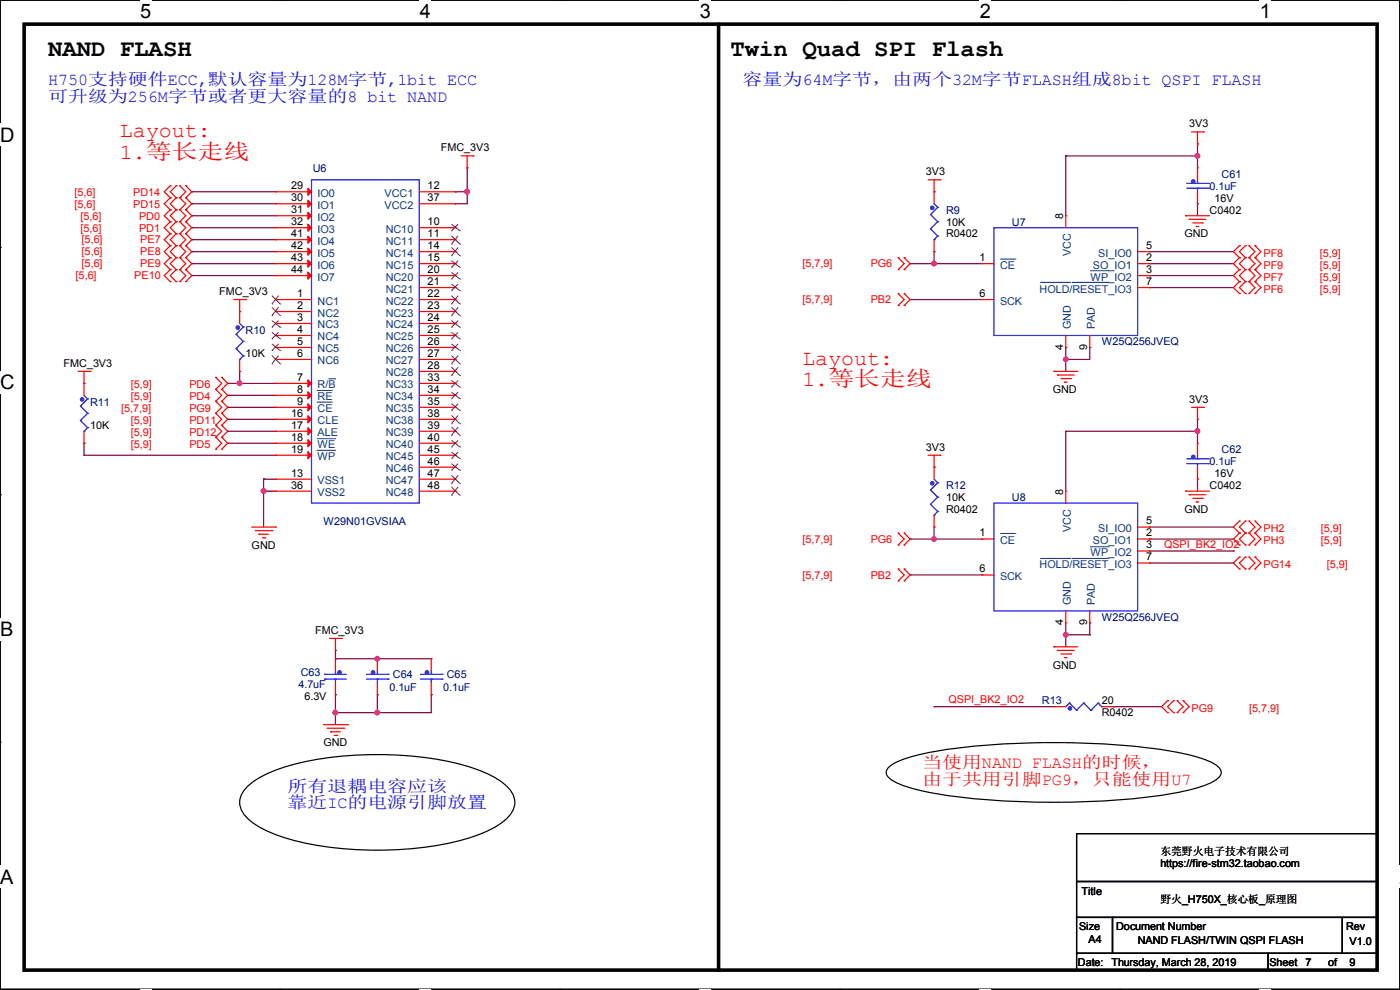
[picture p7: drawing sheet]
<svg xmlns="http://www.w3.org/2000/svg" width="297mm" height="210mm" viewBox="0 0 297 210" stroke-linecap="round" stroke-linejoin="round" font-family="sans-serif">
<path d="M0 0h297v209.8h-297z" fill="none" stroke="#000" stroke-width=".25"/>
<g fill="#fff">
<path d="M29.7 0h2.4v4.8h-2.4z"/>
<path d="M29.7 209.8h2.4v.2h-2.4z"/>
</g>
<path d="M59.4 0h.1M59.4 209.8h.1" fill="none" stroke="#000" stroke-width=".25"/>
<g fill="#fff">
<path d="M89.1 0h2.3v4.8h-2.3z"/>
<path d="M89.1 209.8h2.3v.2h-2.3z"/>
</g>
<path d="M118.8 0h.1M118.8 209.8h.1" fill="none" stroke="#000" stroke-width=".25"/>
<g fill="#fff">
<path d="M148.5 0h2.3v4.8h-2.3z"/>
<path d="M148.5 209.8h2.3v.2h-2.3z"/>
</g>
<path d="M178.2 0h.1M178.2 209.8h.1" fill="none" stroke="#000" stroke-width=".25"/>
<g fill="#fff">
<path d="M207.9 0h2.3v4.8h-2.3z"/>
<path d="M207.9 209.8h2.3v.2h-2.3z"/>
</g>
<path d="M237.6 0h.1M237.6 209.8h.1" fill="none" stroke="#000" stroke-width=".25"/>
<g fill="#fff">
<path d="M267.3 0h2.3v4.8h-2.3z"/>
<path d="M267.3 209.8h2.3v.2h-2.3z"/>
<path d="M0 26.2h3.1v4.8h-3.1z"/>
<path d="M0 78.7h3.1v4.7h-3.1z"/>
</g>
<path d="M0 52.5h.1M297 52.5h.1" fill="none" stroke="#000" stroke-width=".25"/>
<path d="M0 131.1h2.9v4.8h-2.9z" fill="#fff"/>
<path d="M0 104.9h.1M297 104.9h.1" fill="none" stroke="#000" stroke-width=".25"/>
<g fill="#fff">
<path d="M0 183.6h2.9v4.7h-2.9z"/>
<path d="M296.9 183.6h.1v4.7h-.1z"/>
</g>
<path d="M0 157.4h.1M297 157.4h.1M52.7 166.7a27.5 27.5 0 0 1 12.6-5.3 76.5 76.5 0 0 1 33.5 1 21.9 21.9 0 0 1 8.6 4.3 4.3 4.3 0 0 1 0 7 27.5 27.5 0 0 1-12.6 5.3 76.5 76.5 0 0 1-33.6-1 21.9 21.9 0 0 1-8.5-4.3 4.3 4.3 0 0 1 0-7zM188.5 162.8a15.8 15.8 0 0 1 7.1-2.8 157 157 0 0 1 39.7-2.1 77.3 77.3 0 0 1 20.7 3.4 5.4 5.4 0 0 1 2.9 2 1.71 1.71 0 0 1-1 2.1 24.5 24.5 0 0 1-8.2 2.7 168.5 168.5 0 0 1-52.3 0l-1.8-.3a15.8 15.8 0 0 1-7.1-2.9 1.39 1.39 0 0 1 0-2.1zM228.4 176.8h63.7v10.2h-63.7zM228.4 187h63.7v7.6h-63.7zM228.4 194.6h7.6v7.6h-7.6zM236 194.6h48.8v7.6h-48.8zM284.8 194.6h7.3v7.6h-7.3zM228.4 202.2h40.6v3.6h-40.6zM269 202.2h23.1v3.6h-23.1z" fill="none" stroke="#000" stroke-width=".25"/>
<path d="M5.1 5.1h287v200.7h-287zM152.4 5.1v200.7" fill="none" stroke="#000" stroke-width=".76"/>
<circle cx="152.4" cy="205.8" r=".38" fill="#000"/>
<g fill="none" stroke="#800040" stroke-width=".25">
<path d="M99.1 35.6h.1M99.1 35.6v7.6h-2.5M226.1 33.1h.1M226.1 33.1v12.7M226.1 33.1h27.9M254 30.5h.1M254 33.1h.1M254 30.5v5.1M40.7 40.7h.1M40.7 43.2h.1M40.7 45.8h.1M40.7 48.3h.1"/>
<path d="M40.7 50.8h.1M40.7 53.4h.1M40.7 55.9h.1M40.7 58.5h.1M40.7 40.7h17.8M40.7 43.2h17.8M40.7 45.8h17.8M40.7 48.3h17.8M40.7 50.8h17.8M40.7 53.4h17.8M40.7 55.9h17.8M40.7 58.5h17.8"/>
<path d="M96.6 40.7h.1M96.6 43.2h.1M96.6 40.7h2.5M99.1 40.7h.1M193.1 55.9h.1M193.1 55.9h15.2M198.2 53.4h.1M198.2 55.9h.1M198.2 53.4v2.5M243.9 53.4h.1M243.9 55.9h.1M243.9 58.5h.1"/>
<path d="M243.9 53.4h17.8M243.9 55.9h17.8M243.9 58.5h17.8M254 43.2h.1M254 43.2v2.6M50.8 78.8h.1M50.8 78.8v2.5M193.1 63.5h.1M193.1 63.5h15.2M226.1 73.7h.1M226.1 76.2h.1M226.1 73.7v5.1"/>
<path d="M231.2 73.7h.1M231.2 73.7v2.5h-5.1M243.9 61h.1M243.9 61h17.8M17.8 94h.1M17.8 96.6h.1M17.8 94v2.6M17.8 96.6h40.7M48.3 81.3h.1M48.3 83.9h.1M48.3 86.4h.1M48.3 88.9h.1"/>
<path d="M48.3 91.5h.1M48.3 94h.1M48.3 81.3h10.2M48.3 83.9h10.2M48.3 86.4h10.2M48.3 88.9h10.2M48.3 91.5h10.2M48.3 94h10.2M50.8 81.3h.1M226.1 91.5h.1M226.1 91.5h27.9M226.1 91.5v12.7"/>
<path d="M254 91.5h.1M254 88.9h.1M254 88.9v5.1M55.9 101.6h.1M55.9 104.2h.1M55.9 101.6h2.6M55.9 101.6v10.2M55.9 104.2h2.6M193.1 114.3h.1M193.1 114.3h15.2M198.2 111.8h.1M198.2 114.3h.1"/>
<path d="M198.2 111.8v2.5M243.9 111.8h.1M243.9 114.3h.1M243.9 114.3h17.8M243.9 111.8h17.8M243.9 116.9h17.8M243.9 119.4h17.8M254 101.6h.1M254 101.6v2.6M261.7 116.9h.1M261.7 119.4h.1M71.2 138h.1"/>
<path d="M71.2 139.7h.1M71.2 138v1.7M71.2 139.7h20.3M80.1 139.7h.1M193.1 122h.1M193.1 122h15.2M226.1 134.7h.1M226.1 132.1v5.1M226.1 134.7h5.1M231.2 132.1h.1M231.2 134.7h.1M231.2 132.1v2.6"/>
<path d="M71.2 151.2h.1M71.2 147.4h.1M71.2 147.4v6.3M80.1 147.4h.1M80.1 151.2h.1M80.1 147.4v3.8M91.5 147.4h.1M91.5 147.4v3.8h-20.3M198.2 149.9h.1M198.2 149.9h25.4M236.3 149.9h.1M236.3 149.9h10.1"/>
</g>
<g fill="#f0f" stroke="#f0f" stroke-width=".25">
<circle cx="99.1" cy="40.7" r=".49"/>
<circle cx="55.9" cy="104.2" r=".49"/>
<circle cx="50.8" cy="81.3" r=".49"/>
<circle cx="80" cy="139.7" r=".49"/>
<circle cx="80" cy="151.2" r=".49"/>
<circle cx="71.1" cy="151.2" r=".49"/>
<circle cx="254" cy="33" r=".49"/>
<circle cx="198.1" cy="55.9" r=".49"/>
<circle cx="226.1" cy="76.2" r=".49"/>
<circle cx="254" cy="91.5" r=".49"/>
<circle cx="198.1" cy="114.3" r=".49"/>
<circle cx="226.1" cy="134.6" r=".49"/>
</g>
<g fill="none" stroke="#f00" stroke-width=".25">
<path d="M36.1 39.4h.1M36.1 39.4l-1.3 1.3 1.3 1.3M37.4 39.4h.1M37.4 39.4l-1.3 1.3 1.3 1.3M38.1 39.4h.1M38.1 39.4l1.3 1.3-1.3 1.3M39.4 39.4h.1M39.4 39.4l1.3 1.3-1.3 1.3M97.8 33.1h2.6M99.1 35.6h.1M99.1 33.1v2.5M100.4 33.1h.1"/>
<path d="M196.9 38.1h2.5M198.2 38.1v5.1M199.4 38.1h.1M252.8 28h2.5M254 30.5h.1M254 35.6h.1M254 28v2.5M254 35.6v2.5M255.3 28h.1M36.1 42h.1M36.1 44.5h.1M36.1 47h.1"/>
<path d="M36.1 49.6h.1M36.1 52.1h.1M36.1 54.7h.1M36.1 57.2h.1M36.1 59.7h.1M36.1 42l-1.3 1.2 1.3 1.3M36.1 44.5l-1.3 1.3 1.3 1.2M36.1 47l-1.3 1.3 1.3 1.3M36.1 49.6l-1.3 1.2 1.3 1.3M36.1 52.1l-1.3 1.3 1.3 1.3M36.1 54.7l-1.3 1.2 1.3 1.3M36.1 57.2l-1.3 1.3 1.3 1.2"/>
<path d="M37.4 42h.1M37.4 44.5h.1M37.4 47h.1M37.4 49.6h.1M37.4 52.1h.1M37.4 54.7h.1M37.4 57.2h.1M37.4 59.7h.1M37.4 42l-1.3 1.2 1.3 1.3M37.4 44.5l-1.3 1.3 1.3 1.2M37.4 47l-1.3 1.3 1.3 1.3M37.4 49.6l-1.3 1.2 1.3 1.3"/>
<path d="M37.4 52.1l-1.3 1.3 1.3 1.3M37.4 54.7l-1.3 1.2 1.3 1.3M37.4 57.2l-1.3 1.3 1.3 1.2M38.1 42h.1M38.1 44.5h.1M38.1 47h.1M38.1 49.6h.1M38.1 52.1h.1M38.1 54.7h.1M38.1 57.2h.1M38.1 59.7h.1M38.1 42l1.3 1.2-1.3 1.3"/>
<path d="M38.1 44.5l1.3 1.3-1.3 1.2M38.1 47l1.3 1.3-1.3 1.3M38.1 49.6l1.3 1.2-1.3 1.3M38.1 52.1l1.3 1.3-1.3 1.3M38.1 54.7l1.3 1.2-1.3 1.3M38.1 57.2l1.3 1.3-1.3 1.2M39.4 42h.1M39.4 44.5h.1M39.4 47h.1M39.4 49.6h.1M39.4 52.1h.1M39.4 54.7h.1"/>
<path d="M39.4 57.2h.1M39.4 59.7h.1M39.4 42l1.3 1.2-1.3 1.3M39.4 44.5l1.3 1.3-1.3 1.2M39.4 47l1.3 1.3-1.3 1.3M39.4 49.6l1.3 1.2-1.3 1.3M39.4 52.1l1.3 1.3-1.3 1.3M39.4 54.7l1.3 1.2-1.3 1.3M39.4 57.2l1.3 1.3-1.3 1.2M58.5 55.9h.1M58.5 58.5h.1M58.5 40.7h.1"/>
<path d="M58.5 43.2h.1M58.5 45.8h.1M58.5 50.8h.1M58.5 53.4h.1M58.5 48.3h.1M58.5 45.8h7.6M58.5 55.9h7.6M58.5 58.5h7.6M58.5 40.7h7.6M58.5 43.2h7.6M58.5 50.8h7.6M58.5 53.4h7.6"/>
<path d="M58.5 48.3h7.6M88.9 55.9h7.7M88.9 58.5h7.7M88.9 40.7h7.7M88.9 43.2h7.7M88.9 50.8h7.7M88.9 53.4h7.7M88.9 48.3h7.7M96.6 43.2h.1M96.6 40.7h.1M96.6 48.3h.1M96.6 50.8h.1"/>
<path d="M96.6 53.4h.1M96.6 55.9h.1M96.6 58.5h.1M190.5 54.7h.1M190.5 57.2h.1M190.5 54.7l1.3 1.2-1.3 1.3M191.8 57.2h.1M191.8 54.7h.1M191.8 54.7l1.3 1.2-1.3 1.3M198.2 40.7h.1M198.2 53.4h.1M198.2 50.8v2.6"/>
<path d="M208.3 55.9h.1M208.3 55.9h2.6M226.1 45.8h.1M226.1 45.8v2.5M241.3 55.9h2.6M241.3 58.5h2.6M241.3 53.4h2.6M243.9 55.9h.1M243.9 58.5h.1M243.9 53.4h.1M251.5 45.8h.1M251.5 45.8h5.1"/>
<path d="M252.3 46.5h.1M252.3 46.5h3.5M253 47.3h2.1M253.8 48h.1M253.8 48h.5M254 43.2h.1M254 40.7v2.5M255.1 47.3h.1M262.9 52.1h.1M262.9 54.7h.1M262.9 57.2h.1M262.9 59.7h.1"/>
<path d="M262.9 52.1l-1.2 1.3 1.2 1.3M262.9 54.7l-1.2 1.2 1.2 1.3M262.9 57.2l-1.2 1.3 1.2 1.2M262.9 59.7l-1.2 1.3 1.2 1.3M264.2 54.7h.1M264.2 52.1h.1M264.2 57.2h.1M264.2 59.7h.1M264.2 52.1l-1.3 1.3 1.3 1.3M264.2 54.7l-1.3 1.2 1.3 1.3M264.2 57.2l-1.3 1.3 1.3 1.2M264.2 59.7l-1.3 1.3 1.3 1.3"/>
<path d="M265 54.7h.1M265 52.1h.1M265 57.2h.1M265 59.7h.1M265 52.1l1.2 1.3-1.2 1.3M265 54.7l1.2 1.2-1.2 1.3M265 57.2l1.2 1.3-1.2 1.2M265 59.7l1.2 1.3-1.2 1.3M266.2 52.1h.1M266.2 54.7h.1M266.2 57.2h.1M266.2 59.7h.1"/>
<path d="M266.2 52.1l1.3 1.3-1.3 1.3M266.2 54.7l1.3 1.2-1.3 1.3M266.2 57.2l1.3 1.3-1.3 1.2M266.2 59.7l1.3 1.3-1.3 1.3M16.6 78.8h2.5M17.8 78.8v5.1M19.1 78.8h.1M49.6 63.5h2.5M50.8 66.1h.1M50.8 78.8h.1M50.8 63.5v5.1M50.8 76.2v2.6"/>
<path d="M52.1 63.5h.1M58.5 71.2h.1M58.5 63.5h.1M58.5 66.1h.1M58.5 68.6h.1M58.5 73.7h.1M58.5 76.2h.1M58.5 63.5h7.6M58.5 71.2h7.6M58.5 66.1h7.6M58.5 68.6h7.6M58.5 73.7h7.6"/>
<path d="M58.5 76.2h7.6M88.9 63.5h7.7M88.9 78.8h7.7M88.9 71.2h7.7M88.9 66.1h7.7M88.9 68.6h7.7M88.9 73.7h7.7M88.9 76.2h7.7M88.9 61h7.7M96.6 61h.1M96.6 63.5h.1M96.6 66.1h.1"/>
<path d="M96.6 68.6h.1M96.6 71.2h.1M96.6 73.7h.1M96.6 76.2h.1M96.6 78.8h.1M190.5 62.3h.1M190.5 64.8h.1M190.5 62.3l1.3 1.2-1.3 1.3M191.8 64.8h.1M191.8 62.3h.1M191.8 62.3l1.3 1.2-1.3 1.3M208.3 63.5h.1"/>
<path d="M208.3 63.5h2.6M223.6 78.8h.1M223.6 78.8h5M224.3 79.5h.1M224.3 79.5h3.6M226.1 73.7h.1M226.1 71.2v2.5M231.2 73.7h.1M231.2 71.2v2.5M241.3 61h2.6M243.9 61h.1M262.9 62.3h.1"/>
<path d="M264.2 62.3h.1M265 62.3h.1M266.2 62.3h.1M17.8 81.3h.1M17.8 94h.1M17.8 91.5v2.5M45.8 80.1h.1M45.8 82.6h.1M45.8 85.1h.1M45.8 87.7h.1M45.8 90.2h.1M45.8 92.8h.1"/>
<path d="M45.8 95.3h.1M45.8 80.1l1.2 1.2-1.2 1.3M45.8 82.6l1.2 1.3-1.2 1.2M45.8 85.1l1.2 1.3-1.2 1.3M45.8 87.7l1.2 1.2-1.2 1.3M45.8 90.2l1.2 1.3-1.2 1.3M45.8 92.8l1.2 1.2-1.2 1.3M47 82.6h.1M47 80.1h.1M47 85.1h.1M47 87.7h.1M47 90.2h.1"/>
<path d="M47 92.8h.1M47 95.3h.1M47 80.1l1.3 1.2-1.3 1.3M47 82.6l1.3 1.3-1.3 1.2M47 85.1l1.3 1.3-1.3 1.3M47 87.7l1.3 1.2-1.3 1.3M47 90.2l1.3 1.3-1.3 1.3M47 92.8l1.3 1.2-1.3 1.3M58.5 91.5h.1M58.5 86.4h.1M58.5 81.3h.1M58.5 83.9h.1"/>
<path d="M58.5 88.9h.1M58.5 96.6h.1M58.5 94h.1M58.5 86.4h7.6M58.5 96.6h7.6M58.5 91.5h7.6M58.5 81.3h7.6M58.5 83.9h7.6M58.5 88.9h7.6M58.5 94h7.6M88.9 86.4h7.7M88.9 96.6h7.7"/>
<path d="M88.9 91.5h7.7M88.9 81.3h7.7M88.9 83.9h7.7M88.9 88.9h7.7M88.9 94h7.7M88.9 99.1h7.7M96.6 81.3h.1M96.6 83.9h.1M96.6 86.4h.1M96.6 88.9h.1M96.6 91.5h.1M96.6 94h.1"/>
<path d="M96.6 96.6h.1M96.6 99.1h.1M196.9 96.6h2.5M198.2 99.1h.1M198.2 96.6v5M199.4 96.6h.1M225.1 80.3h2M225.8 81.1h.1M225.8 81.1h.6M227.1 80.3h.1M252.8 86.4h2.5M254 88.9h.1"/>
<path d="M254 94h.1M254 86.4v2.5M254 94v2.6M254 99.1v2.5M255.3 86.4h.1M53.4 111.8h5.1M54.1 112.6h3.6M54.9 113.3h.1M54.9 113.3h2M55.7 114.1h.5M56.2 114.1h.1M57.7 112.6h.1"/>
<path d="M58.5 111.8h.1M58.5 101.6h.1M58.5 104.2h.1M58.5 104.2h7.6M58.5 101.6h7.6M88.9 104.2h7.7M88.9 101.6h7.7M96.6 101.6h.1M96.6 104.2h.1M190.5 113.1h.1M190.5 115.6h.1M190.5 113.1l1.3 1.2-1.3 1.3"/>
<path d="M191.8 115.6h.1M191.8 113.1h.1M191.8 113.1l1.3 1.2-1.3 1.3M198.2 111.8h.1M198.2 109.3v2.5M208.3 114.3h.1M208.3 114.3h2.6M226.1 104.2h.1M226.1 104.2v2.5M241.3 111.8h2.6M241.3 114.3h2.6M241.3 116.9h2.6"/>
<path d="M241.3 119.4h2.6M243.9 114.3h.1M243.9 116.9h.1M243.9 111.8h.1M243.9 119.4h.1M251.5 104.2h.1M251.5 104.2h5.1M252.3 104.9h.1M252.3 104.9h3.5M253 105.7h2.1M253.8 106.5h.1M253.8 106.5h.5"/>
<path d="M254 101.6h.1M255.1 105.7h.1M262.9 110.5h.1M262.9 113.1h.1M262.9 115.6h.1M262.9 118.2h.1M262.9 110.5l-1.2 1.3 1.2 1.3M262.9 113.1l-1.2 1.2 1.2 1.3M262.9 118.2l-1.2 1.2 1.2 1.3M264.2 113.1h.1M264.2 110.5h.1M264.2 115.6h.1"/>
<path d="M264.2 118.2h.1M264.2 110.5l-1.3 1.3 1.3 1.3M264.2 113.1l-1.3 1.2 1.3 1.3M264.2 118.2l-1.3 1.2 1.3 1.3M265 113.1h.1M265 110.5h.1M265 115.6h.1M265 118.2h.1M265 110.5l1.2 1.3-1.2 1.3M265 113.1l1.2 1.2-1.2 1.3M265 118.2l1.2 1.2-1.2 1.3M266.2 110.5h.1"/>
<path d="M266.2 113.1h.1M266.2 115.6h.1M266.2 118.2h.1M266.2 110.5l1.3 1.3-1.3 1.3M266.2 113.1l1.3 1.2-1.3 1.3M266.2 118.2l1.3 1.2-1.3 1.3M69.9 135.4h2.5M71.2 138h.1M71.2 139.7h.1M71.2 135.4v2.6M71.2 139.7v2.6M72.4 135.4h.1"/>
<path d="M80.1 139.7h.1M80.1 139.7v2.6M91.5 139.7h.1M91.5 139.7v2.6M190.5 120.7h.1M190.5 123.2h.1M190.5 120.7l1.3 1.3-1.3 1.2M191.8 123.2h.1M191.8 120.7h.1M191.8 120.7l1.3 1.3-1.3 1.2M208.3 122h.1M208.3 122h2.6"/>
<path d="M223.6 137.2h.1M223.6 137.2h5M224.3 138h.1M224.3 138h3.6M225.1 138.7h2M225.8 139.5h.1M225.8 139.5h.6M226.1 132.1h.1M226.1 129.6v2.5M227.1 138.7h.1M231.2 132.1h.1M231.2 129.6v2.5"/>
<path d="M262.9 120.7h.1M264.2 120.7h.1M265 120.7h.1M266.2 120.7h.1M68.6 153.7h5.1M69.4 154.5h3.5M70.1 155.2h.1M70.1 155.2h2.1M70.9 156h.5M71.2 147.4h.1M71.2 144.8v2.6M71.4 156h.1"/>
<path d="M72.9 154.5h.1M73.7 153.7h.1M80.1 147.4h.1M80.1 144.8v2.6M91.5 147.4h.1M91.5 144.8v2.6M223.6 149.9h.1M223.6 149.9h2.5M233.7 149.9h2.6M236.3 149.9h.1M247.7 148.6h.1M247.7 151.2h.1"/>
<path d="M247.7 148.6l-1.3 1.3 1.3 1.3M249 151.2h.1M249 148.6h.1M249 148.6l-1.3 1.3 1.3 1.3M249.7 151.2h.1M249.7 148.6h.1M249.7 148.6l1.3 1.3-1.3 1.3M251 148.6h.1M251 151.2h.1M251 148.6l1.3 1.3-1.3 1.3"/>
</g>
<g fill="none" stroke="#00f" stroke-width=".25">
<path d="M66.1 38.1h22.8v68.6h-22.8zM251.8 39.9h4.5M251.8 38.9h4.5M254 39.9h.1M254 38.9h.1M254 38.1v.8M254 39.9v.8M256.3 39.9h.1M256.3 38.9h.1M197.4 45.5h.1M197.4 48.6h.1M197.4 45.5l1.5 1.5"/>
<path d="M197.4 48.6l1.5 1.5M198.2 50.8h.1M198.2 43.2l.7 .8M198.9 44h.1M198.9 47h.1M198.9 50.1h.1M198.9 44l-1.5 1.5M198.9 47l-1.5 1.6M198.9 50.1l-.7 .7M210.9 48.3h30.4v22.9h-30.4zM50.1 70.9h.1M50.1 74h.1"/>
<path d="M50.1 70.9l1.5 1.5M50.1 74l1.5 1.5M50.8 76.2h.1M50.8 68.6l.8 .8M51.6 69.4h.1M51.6 72.4h.1M51.6 75.5h.1M51.6 69.4l-1.5 1.5M51.6 72.4l-1.5 1.6M51.6 75.5l-.8 .7M17.1 86.1h.1M17.1 89.2h.1"/>
<path d="M17.1 86.1l1.5 1.6M17.1 89.2l1.5 1.5M17.8 91.5h.1M17.8 83.9l.8 .7M18.6 84.6h.1M18.6 87.7h.1M18.6 90.7h.1M18.6 84.6l-1.5 1.5M18.6 87.7l-1.5 1.5M18.6 90.7l-.8 .8M251.8 98.3h4.5M251.8 97.3h4.5"/>
<path d="M254 98.3h.1M254 97.3h.1M254 96.6v.7M254 98.3v.8M256.3 98.3h.1M256.3 97.3h.1M197.4 103.9h.1M197.4 107h.1M197.4 103.9l1.5 1.6M197.4 107l1.5 1.5M198.2 109.3h.1M198.2 101.6l.7 .8"/>
<path d="M198.9 102.4h.1M198.9 105.5h.1M198.9 108.5h.1M198.9 102.4l-1.5 1.5M198.9 105.5l-1.5 1.5M198.9 108.5l-.7 .8M210.9 106.7h30.4v22.9h-30.4zM68.9 144.1h.1M68.9 143h.1M68.9 144.1h4.5M68.9 143h4.5M71.2 144.1h.1"/>
<path d="M71.2 143h.1M71.2 142.3v.7M71.2 144.1v.7M77.8 144.1h4.5M77.8 143h4.5M80.1 144.1h.1M80.1 143h.1M80.1 142.3v.7M80.1 144.1v.7M82.3 144.1h.1M82.3 143h.1M89.2 144.1h4.6"/>
<path d="M89.2 143h4.6M91.5 144.1h.1M91.5 143h.1M91.5 142.3v.7M91.5 144.1v.7M93.8 144.1h.1M93.8 143h.1M226.9 149.1h.1M226.9 149.1l-.8 .8M226.9 149.1l1.5 1.6M228.4 150.7h.1M229.9 149.1h.1"/>
<path d="M229.9 149.1l-1.5 1.6M229.9 149.1l1.5 1.6M231.4 150.7h.1M233 149.1h.1M233 149.1l-1.6 1.6M233 149.1l.7 .8M233.7 149.9h.1"/>
</g>
<g fill="#00f" stroke="#00f" stroke-width=".25">
<circle cx="197.8" cy="44.1" r=".36"/>
<circle cx="197.8" cy="102.5" r=".36"/>
<circle cx="90.6" cy="142.6" r=".36"/>
<circle cx="227" cy="150.3" r=".36"/>
<circle cx="17.4" cy="84.7" r=".36"/>
<circle cx="50.4" cy="69.5" r=".36"/>
<circle cx="72" cy="142.6" r=".36"/>
<circle cx="253.1" cy="38.5" r=".36"/>
<circle cx="253.1" cy="96.9" r=".36"/>
<circle cx="79.1" cy="142.6" r=".36"/>
</g>
<g fill="#f00" stroke="#f00" stroke-width=".25">
<path d="M65.3 90.7l.8 .8-.8 .7z"/>
<path d="M65.3 55.2l.8 .7-.8 .8z"/>
<path d="M65.3 57.7l.8 .8-.8 .7z"/>
<path d="M65.3 85.6l.8 .8-.8 .8z"/>
<path d="M65.3 80.6l.8 .7-.8 .8z"/>
<path d="M65.3 83.1l.8 .8-.8 .7z"/>
<path d="M65.3 39.9l.8 .8-.8 .7z"/>
<path d="M65.3 42.5l.8 .7-.8 .8z"/>
<path d="M65.3 45l.8 .8-.8 .7z"/>
<path d="M65.3 50.1l.8 .7-.8 .8z"/>
<path d="M65.3 52.6l.8 .8-.8 .7z"/>
<path d="M65.3 88.2l.8 .7-.8 .8z"/>
<path d="M65.3 47.5l.8 .8-.8 .8z"/>
<path d="M65.3 95.8l.8 .8-.8 .7z"/>
<path d="M65.3 93.3l.8 .7-.8 .8z"/>
</g>
<g fill="none" stroke="#004080" stroke-width=".21">
<path d="M212.2 55h3.2M215.4 55h.1M220.7 59.9h6.3M227 59.9h.1M227.4 59.9h7.7M231.2 57.4h3.9M235.1 57.4h.1M235.1 59.9h.1M67.2 85.3h3.2M67.2 82.8h3.2M67.2 95.5h3.9M67.2 93.1h3.9"/>
<path d="M69.7 80.4h1.4M70.4 85.3h.1M70.4 82.8h.1M71.1 80.4h.1M71.1 95.5h.1M71.1 93.1h.1M212.2 113.2h3.2M215.4 113.2h.1M220.7 118.5h6.3M227 118.5h.1M227.4 118.5h7.7M231.2 116h3.9"/>
<path d="M235.1 116h.1M235.1 118.5h.1"/>
</g>
<g fill="none" stroke="#804000" stroke-width=".21">
<path d="M95.8 49h.1M95.8 51.8h.1M95.8 54.2h.1M95.8 56.7h.1M95.8 59.2h.1M95.8 47.5l1.7 1.5M95.8 50l1.7 1.8M95.8 52.5l1.7 1.7M95.8 55.3l1.7 1.4M95.8 57.8l1.7 1.4M97.2 47.5l-1.4 1.5M97.2 50l-1.4 1.8"/>
<path d="M97.2 52.5l-1.4 1.7M97.2 55.3l-1.4 1.4M97.2 57.8l-1.4 1.4M97.5 49h.1M97.5 51.8h.1M97.5 54.2h.1M97.5 56.7h.1M97.5 59.2h.1M57.7 71.9h.1M57.7 64.5h.1M57.7 66.9h.1M57.7 69.4h.1"/>
<path d="M57.7 74.4h.1M57.7 77.2h.1M57.7 70.5l1.7 1.4M57.7 62.7l1.7 1.8M57.7 65.2l1.7 1.7M57.7 68l1.7 1.4M57.7 72.9l1.7 1.5M57.7 75.4l1.7 1.8M59.1 70.5l-1.4 1.4M59.1 62.7l-1.4 1.8M59.1 65.2l-1.4 1.7M59.1 68l-1.4 1.4"/>
<path d="M59.1 72.9l-1.4 1.5M59.1 75.4l-1.4 1.8M59.4 71.9h.1M59.4 64.5h.1M59.4 66.9h.1M59.4 69.4h.1M59.4 74.4h.1M59.4 77.2h.1M95.8 61.7h.1M95.8 64.5h.1M95.8 66.9h.1M95.8 69.4h.1"/>
<path d="M95.8 71.9h.1M95.8 74.4h.1M95.8 77.2h.1M95.8 79.6h.1M95.8 60.2l1.7 1.5M95.8 62.7l1.7 1.8M95.8 65.2l1.7 1.7M95.8 68l1.7 1.4M95.8 70.5l1.7 1.4M95.8 72.9l1.7 1.5M95.8 75.4l1.7 1.8M95.8 77.9l1.7 1.7"/>
<path d="M97.2 60.2l-1.4 1.5M97.2 62.7l-1.4 1.8M97.2 65.2l-1.4 1.7M97.2 68l-1.4 1.4M97.2 70.5l-1.4 1.4M97.2 72.9l-1.4 1.5M97.2 75.4l-1.4 1.8M97.2 77.9l-1.4 1.7M97.5 61.7h.1M97.5 64.5h.1M97.5 66.9h.1M97.5 69.4h.1"/>
<path d="M97.5 71.9h.1M97.5 74.4h.1M97.5 77.2h.1M97.5 79.6h.1M95.8 82.1h.1M95.8 84.6h.1M95.8 87.1h.1M95.8 89.9h.1M95.8 92.3h.1M95.8 94.8h.1M95.8 97.3h.1M95.8 99.8h.1"/>
<path d="M95.8 80.7l1.7 1.4M95.8 83.2l1.7 1.4M95.8 85.6l1.7 1.5M95.8 88.1l1.7 1.8M95.8 90.6l1.7 1.7M95.8 93.4l1.7 1.4M95.8 95.9l1.7 1.4M95.8 98.3l1.7 1.5M97.2 80.7l-1.4 1.4M97.2 83.2l-1.4 1.4M97.2 85.6l-1.4 1.5M97.2 88.1l-1.4 1.8"/>
<path d="M97.2 90.6l-1.4 1.7M97.2 93.4l-1.4 1.4M97.2 95.9l-1.4 1.4M97.2 98.3l-1.4 1.5M97.5 82.1h.1M97.5 84.6h.1M97.5 87.1h.1M97.5 89.9h.1M97.5 92.3h.1M97.5 94.8h.1M97.5 97.3h.1M97.5 99.8h.1"/>
<path d="M95.8 102.6h.1M95.8 105h.1M95.8 100.8l1.7 1.8M95.8 103.3l1.7 1.7M97.2 100.8l-1.4 1.8M97.2 103.3l-1.4 1.7M97.5 102.6h.1M97.5 105h.1"/>
</g>
<g font-size="5.1">
<text x="10.2" y="11.9">NAND FLASH</text>
<text x="155" y="11.9">Twin Quad SPI Flash</text>
</g>
<g font-size="4.6" fill="#f00">
<text x="25.4" y="29.1">Layout:</text>
<text x="25.4" y="33.7">1.等长走线</text>
<text x="170.2" y="77.3">Layout:</text>
<text x="170.2" y="81.9">1.等长走线</text>
</g>
<g font-size="4.2">
<text x="29.7" y="3.9">5</text>
<text x="89.1" y="3.9">4</text>
<text x="148.5" y="3.9">3</text>
<text x="207.9" y="3.9">2</text>
<text x="267.2" y="3.9">1</text>
<text x="0" y="30.1">D</text>
<text x="0" y="82.5">C</text>
<text x="0" y="135">B</text>
<text x="0" y="187.4">A</text>
<text x="297" y="187.4">A</text>
</g>
<g font-size="3.6" fill="#00f">
<text x="10.2" y="18.1">H750支持硬件ECC,默认容量为128M字节,1bit ECC</text>
<text x="10.2" y="21.6">可升级为256M字节或者更大容量的8 bit NAND</text>
<text x="157.5" y="18.1">容量为64M字节，由两个32M字节FLASH组成8bit QSPI FLASH</text>
<text x="61" y="167.9">所有退耦电容应该</text>
<text x="61" y="171.5">靠近IC的电源引脚放置</text>
</g>
<g font-size="3.6" fill="#f00">
<text x="195.6" y="162.9">当使用NAND FLASH的时候，</text>
<text x="195.6" y="166.4">由于共用引脚PG9，只能使用U7</text>
</g>
<g font-size="2.3">
<text x="252.3" y="27">3V3</text>
<text x="93.5" y="32.1">FMC_3V3</text>
<text x="61.8" y="40.1">29</text>
<text x="90.7" y="40.1">12</text>
<text x="196.4" y="37.2">3V3</text>
<text x="61.8" y="42.7">30</text>
<text x="61.8" y="45.2">31</text>
<text x="61.8" y="47.8">32</text>
<text x="90.7" y="42.7">37</text>
<text x="90.7" y="47.8">10</text>
<text x="200.7" y="47.8">10K</text>
<text x="225.6" y="46.5" transform="rotate(-90 225.6 46.5)">8</text>
<text x="256.6" y="45.3">C0402</text>
<text x="257.6" y="42.8">16V</text>
<text x="61.8" y="50.3">41</text>
<text x="61.8" y="52.8">42</text>
<text x="90.7" y="50.3">11</text>
<text x="90.7" y="52.8">14</text>
<text x="200.7" y="50.4">R0402</text>
<text x="243.1" y="52.8">5</text>
<text x="251.3" y="50.4">GND</text>
<text x="61.8" y="55.4">43</text>
<text x="61.8" y="57.9">44</text>
<text x="90.7" y="55.4">15</text>
<text x="90.7" y="57.9">20</text>
<text x="207.8" y="55.4">1</text>
<text x="243.1" y="55.4">2</text>
<text x="243.1" y="57.9">3</text>
<text x="46.5" y="62.6">FMC_3V3</text>
<text x="63" y="63">1</text>
<text x="63" y="65.5">2</text>
<text x="90.7" y="60.5">21</text>
<text x="90.7" y="63">22</text>
<text x="90.7" y="65.5">23</text>
<text x="207.8" y="63">6</text>
<text x="243.1" y="60.5">7</text>
<text x="63" y="70.6">4</text>
<text x="63" y="68.1">3</text>
<text x="90.7" y="68.1">24</text>
<text x="90.7" y="70.6">25</text>
<text x="13.5" y="77.8">FMC_3V3</text>
<text x="52.1" y="75.8">10K</text>
<text x="63" y="73.2">5</text>
<text x="63" y="75.7">6</text>
<text x="90.7" y="73.2">26</text>
<text x="90.7" y="75.7">27</text>
<text x="225.6" y="74.2" transform="rotate(-90 225.6 74.2)">4</text>
<text x="230.6" y="74.2" transform="rotate(-90 230.6 74.2)">9</text>
<text x="63" y="80.8">7</text>
<text x="63" y="83.3">8</text>
<text x="90.7" y="78.2">28</text>
<text x="90.7" y="80.8">33</text>
<text x="90.7" y="83.3">34</text>
<text x="223.3" y="83.4">GND</text>
<text x="61.8" y="88.4">16</text>
<text x="63" y="85.9">9</text>
<text x="90.7" y="85.9">35</text>
<text x="90.7" y="88.4">38</text>
<text x="252.3" y="85.4">3V3</text>
<text x="19.1" y="91">10K</text>
<text x="61.8" y="90.9">17</text>
<text x="61.8" y="93.5">18</text>
<text x="90.7" y="90.9">39</text>
<text x="90.7" y="93.5">40</text>
<text x="196.4" y="95.6">3V3</text>
<text x="61.8" y="101.1">13</text>
<text x="61.8" y="96">19</text>
<text x="90.7" y="96">45</text>
<text x="90.7" y="98.6">46</text>
<text x="90.7" y="101.1">47</text>
<text x="257.6" y="101.2">16V</text>
<text x="61.8" y="103.6">36</text>
<text x="90.7" y="103.6">48</text>
<text x="200.7" y="106.3">10K</text>
<text x="225.6" y="104.9" transform="rotate(-90 225.6 104.9)">8</text>
<text x="256.6" y="103.7">C0402</text>
<text x="200.7" y="108.8">R0402</text>
<text x="207.8" y="113.8">1</text>
<text x="243.1" y="113.8">2</text>
<text x="243.1" y="111.3">5</text>
<text x="251.3" y="108.8">GND</text>
<text x="53.4" y="116.4">GND</text>
<text x="243.1" y="116.3">3</text>
<text x="243.1" y="118.9">7</text>
<text x="207.8" y="121.4">6</text>
<text x="66.8" y="134.4">FMC_3V3</text>
<text x="225.6" y="132.6" transform="rotate(-90 225.6 132.6)">4</text>
<text x="230.6" y="132.6" transform="rotate(-90 230.6 132.6)">9</text>
<text x="223.3" y="141.8">GND</text>
<text x="64.6" y="148.4">6.3V</text>
<text x="233.7" y="149.4">20</text>
<text x="233.7" y="152">R0402</text>
<text x="68.6" y="158.3">GND</text>
<text x="246.2" y="181.4">东莞野火电子技术有限公司</text>
<text x="246.2" y="184">https://fire-stm32.taobao.com</text>
<text x="229.4" y="189.8">Title</text>
<text x="246.2" y="191.6">野火_H750X_核心板_原理图</text>
<text x="228.9" y="197.2">Size</text>
<text x="236.8" y="197.2">Document Number</text>
<text x="285.6" y="197.2">Rev</text>
<text x="230.9" y="200">A4</text>
<text x="241.4" y="200.2">NAND FLASH/TWIN QSPI FLASH</text>
<text x="286.3" y="200.5">V1.0</text>
<text x="228.7" y="204.8">Date:</text>
<text x="235.8" y="204.8">Thursday, March 28, 2019</text>
<text x="269.3" y="204.8">Sheet</text>
<text x="276.9" y="204.8">7</text>
<text x="281.7" y="204.8">of</text>
<text x="286.3" y="204.8">9</text>
</g>
<g font-size="2.3" fill="#f00">
<text x="15.8" y="41.5">[5,6]</text>
<text x="28.2" y="41.5">PD14</text>
<text x="15.8" y="44">[5,6]</text>
<text x="17.1" y="46.6">[5,6]</text>
<text x="28.2" y="44">PD15</text>
<text x="29.5" y="46.6">PD0</text>
<text x="17.1" y="49.1">[5,6]</text>
<text x="17.3" y="51.6">[5,6]</text>
<text x="29.5" y="49.1">PD1</text>
<text x="29.8" y="51.6">PE7</text>
<text x="16" y="59.3">[5,6]</text>
<text x="17.3" y="54.2">[5,6]</text>
<text x="17.3" y="56.7">[5,6]</text>
<text x="28.5" y="59.3">PE10</text>
<text x="29.8" y="54.2">PE8</text>
<text x="29.8" y="56.7">PE9</text>
<text x="170.2" y="56.7">[5,7,9]</text>
<text x="184.7" y="56.7">PG6</text>
<text x="268" y="54.4">PF8</text>
<text x="268" y="57">PF9</text>
<text x="268" y="59.5">PF7</text>
<text x="280" y="54.4">[5,9]</text>
<text x="280" y="57">[5,9]</text>
<text x="280" y="59.5">[5,9]</text>
<text x="170.2" y="64.3">[5,7,9]</text>
<text x="184.7" y="64.3">PB2</text>
<text x="268" y="62.1">PF6</text>
<text x="280" y="62.1">[5,9]</text>
<text x="27.7" y="82.4">[5,9]</text>
<text x="40.2" y="82.4">PD6</text>
<text x="25.7" y="87.5">[5,7,9]</text>
<text x="27.7" y="84.9">[5,9]</text>
<text x="40.2" y="84.9">PD4</text>
<text x="40.2" y="87.5">PG9</text>
<text x="27.7" y="90">[5,9]</text>
<text x="27.7" y="92.5">[5,9]</text>
<text x="27.7" y="95.1">[5,9]</text>
<text x="40.2" y="90">PD11</text>
<text x="40.2" y="92.5">PD12</text>
<text x="40.2" y="95.1">PD5</text>
<text x="268" y="112.9">PH2</text>
<text x="280.2" y="112.9">[5,9]</text>
<text x="170.2" y="115.1">[5,7,9]</text>
<text x="184.7" y="115.1">PG6</text>
<text x="246.9" y="116.2">QSPI_BK2_IO2</text>
<text x="268" y="115.4">PH3</text>
<text x="280.2" y="115.4">[5,9]</text>
<text x="170.2" y="122.8">[5,7,9]</text>
<text x="184.7" y="122.8">PB2</text>
<text x="268" y="120.5">PG14</text>
<text x="281.5" y="120.5">[5,9]</text>
<text x="201.2" y="149.2">QSPI_BK2_IO2</text>
<text x="252.8" y="151">PG9</text>
<text x="265" y="151">[5,7,9]</text>
</g>
<g font-size="2.3" fill="#000080">
<text x="66.3" y="36.4">U6</text>
<text x="256.6" y="40.2">0.1uF</text>
<text x="259.1" y="37.7">C61</text>
<text x="200.7" y="45.3">R9</text>
<text x="214.7" y="47.8">U7</text>
<text x="52.1" y="71">R10</text>
<text x="233.7" y="73.2">W25Q256JVEQ</text>
<text x="19.1" y="86.2">R11</text>
<text x="256.6" y="98.6">0.1uF</text>
<text x="259.1" y="96.1">C62</text>
<text x="200.7" y="103.7">R12</text>
<text x="214.7" y="106.3">U8</text>
<text x="68.6" y="111.3">W29N01GVSIAA</text>
<text x="233.7" y="131.7">W25Q256JVEQ</text>
<text x="63.8" y="143.3">C63</text>
<text x="83.4" y="143.8">C64</text>
<text x="94.8" y="143.8">C65</text>
<text x="63.3" y="145.9">4.7uF</text>
<text x="82.6" y="146.6">0.1uF</text>
<text x="94" y="146.6">0.1uF</text>
<text x="221" y="149.4">R13</text>
</g>
<g font-size="2.3" fill="#004080">
<text x="67.4" y="41.7">IO0</text>
<text x="81.6" y="41.7">VCC1</text>
<text x="67.4" y="44.3">IO1</text>
<text x="67.4" y="46.8">IO2</text>
<text x="81.6" y="44.3">VCC2</text>
<text x="67.4" y="51.9">IO4</text>
<text x="67.4" y="49.4">IO3</text>
<text x="81.8" y="49.4">NC10</text>
<text x="81.8" y="51.9">NC11</text>
<text x="67.4" y="57">IO6</text>
<text x="67.4" y="59.5">IO7</text>
<text x="67.4" y="54.4">IO5</text>
<text x="81.8" y="54.4">NC14</text>
<text x="81.8" y="57">NC15</text>
<text x="81.8" y="59.5">NC20</text>
<text x="212.1" y="57">CE</text>
<text x="227.2" y="54.4" transform="rotate(-90 227.2 54.4)">VCC</text>
<text x="231.3" y="59.5">WP_IO2</text>
<text x="231.8" y="57">SO_IO1</text>
<text x="233" y="54.4">SI_IO0</text>
<text x="67.4" y="64.6">NC1</text>
<text x="81.8" y="62.1">NC21</text>
<text x="81.8" y="64.6">NC22</text>
<text x="212.1" y="64.6">SCK</text>
<text x="220.5" y="62.1">HOLD/RESET_IO3</text>
<text x="67.4" y="67.1">NC2</text>
<text x="67.4" y="69.7">NC3</text>
<text x="81.8" y="67.1">NC23</text>
<text x="81.8" y="69.7">NC24</text>
<text x="227.2" y="69.9" transform="rotate(-90 227.2 69.9)">GND</text>
<text x="232.3" y="69.9" transform="rotate(-90 232.3 69.9)">PAD</text>
<text x="67.4" y="72.2">NC4</text>
<text x="67.4" y="74.8">NC5</text>
<text x="67.4" y="77.3">NC6</text>
<text x="81.8" y="72.2">NC25</text>
<text x="81.8" y="74.8">NC26</text>
<text x="81.8" y="77.3">NC27</text>
<text x="67.4" y="82.4">R/B</text>
<text x="81.8" y="79.8">NC28</text>
<text x="81.8" y="82.4">NC33</text>
<text x="67.4" y="87.5">CE</text>
<text x="67.4" y="84.9">RE</text>
<text x="81.8" y="84.9">NC34</text>
<text x="81.8" y="87.5">NC35</text>
<text x="67.4" y="92.5">ALE</text>
<text x="67.4" y="90">CLE</text>
<text x="67.4" y="95.1">WE</text>
<text x="81.8" y="90">NC38</text>
<text x="81.8" y="92.5">NC39</text>
<text x="81.8" y="95.1">NC40</text>
<text x="67.4" y="97.6">WP</text>
<text x="81.8" y="97.6">NC45</text>
<text x="81.8" y="100.2">NC46</text>
<text x="67.4" y="102.7">VSS1</text>
<text x="67.4" y="105.2">VSS2</text>
<text x="81.8" y="102.7">NC47</text>
<text x="81.8" y="105.2">NC48</text>
<text x="227.2" y="112.8" transform="rotate(-90 227.2 112.8)">VCC</text>
<text x="233" y="112.9">SI_IO0</text>
<text x="212.1" y="115.4">CE</text>
<text x="231.3" y="117.9">WP_IO2</text>
<text x="231.8" y="115.4">SO_IO1</text>
<text x="212.1" y="123">SCK</text>
<text x="220.5" y="120.5">HOLD/RESET_IO3</text>
<text x="227.2" y="128.3" transform="rotate(-90 227.2 128.3)">GND</text>
<text x="232.3" y="128.3" transform="rotate(-90 232.3 128.3)">PAD</text>
</g>
</svg>
